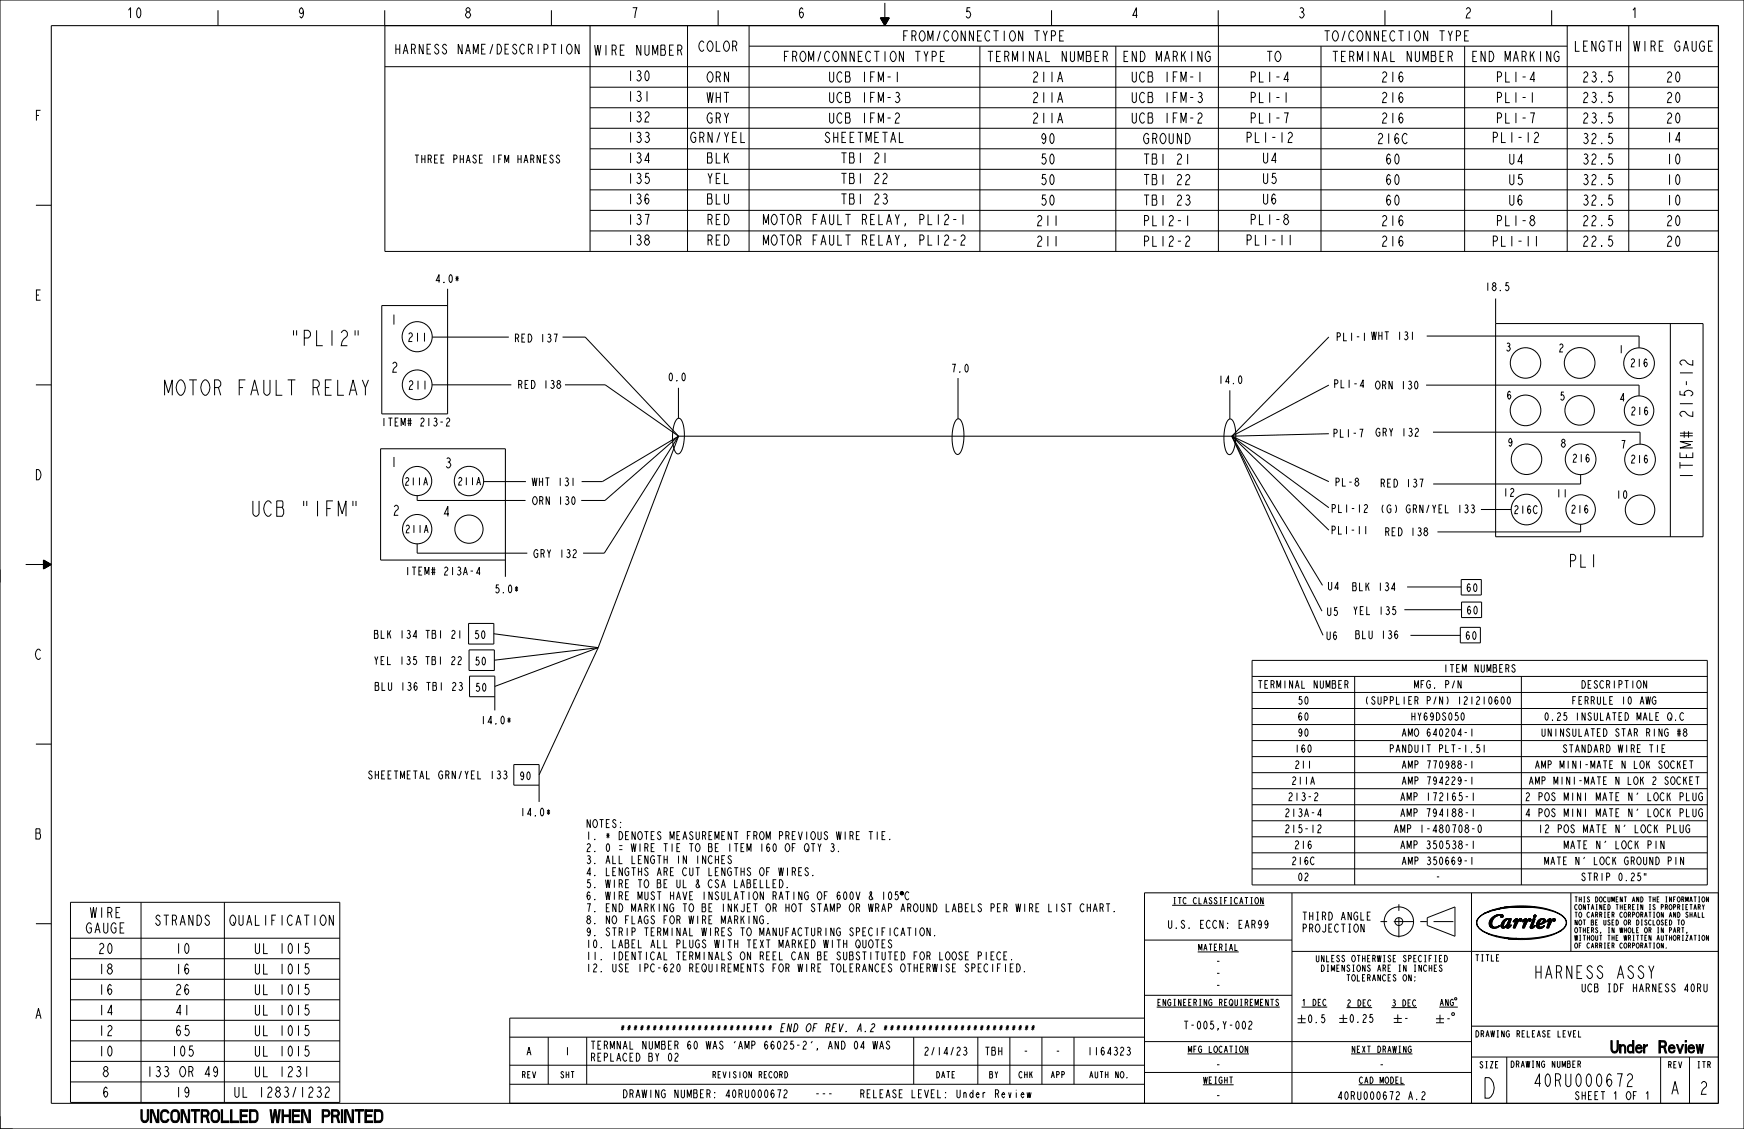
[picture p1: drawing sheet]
<svg xmlns="http://www.w3.org/2000/svg" width="864mm" height="559mm" viewBox="0 0 864 559" stroke-linecap="round" stroke-linejoin="round" font-family="sans-serif">
<path d="M684 456h37M693 448v17" fill="none" stroke="#000" stroke-width=".5" stroke-dasharray="3.3 3.3 9.8 3.3" stroke-linecap="butt"/>
<g fill="none" stroke="#000" stroke-width=".5">
<path d="M191 13h660v111h-660zM292 13v111M340 13v111M371 13v111M603 13v111M776 13v111M807 13v111M191 33h660M371 23h405M485 23v101M553 23v101M654 23v101"/>
<path d="M725 23v101M292 43h559M292 53h559M292 63h559M292 74h559M292 84h559M292 94h559M292 104h559M292 114h559M620 327h225v111h-225zM620 335h225M671 335v103"/>
<path d="M753 335v103M620 343h225M620 351h225M620 359h225M620 367h225M620 374h225M620 382h225M620 390h225M620 398h225M620 406h225M620 414h225M620 422h225"/>
<path d="M620 430h225M35 447h133v99h-133zM70 447v99M111 447v99M640 442v104M707 454l13-5v14l-13-5zM729 442v104M731 457l1 1zM732 458l1 2 5 3-4-2zM732 455l-1 2zM733 453l5-2-4 2-3 3zM735 452l3-1 5-1z"/>
<path d="M738 458h1zM738 451l5-2h6zM738 459h1zM738 455h1v3h-1zM738 459h2zM738 459h4h-2zM739 454h2l-2 1h-1zM739 454l3-1h2v1l-1-1h-2l-2 2v2v2h1l3-1-2 1h-2l-1-1v-2zM740 454l2-1zM740 453h2zM740 459l3-1-1 1zM740 453h4z"/>
<path d="M741 453h3zM742 453h2zM742 458h.1M742 453h1zM743 458h.1M743 449h17zM743 453l1 1zM743 458h2zM743 458h1zM743 459h2zM743 459h3h-2zM743 458l2-1z"/>
<path d="M744 459h1h-1zM745 456l1-1zM745 456l1-1-1 2-2 1zM745 456l1-1h2l-1 4 1-1-1 1h-1v-1l-1 1h-1l-1-1zM745 449l7-1 8 1zM745 455h1zM745 459l1-1zM745 455h1h1zM746 456l1-1-1 3-1 1v-1zM746 459h2h-1zM746 459h1zM747 457l1-1-1 3h-1v-1z"/>
<path d="M747 455h1l-1 1zM747 456l1-1-1 2zM747 459l1-1zM748 458h.1M749 456h1zM750 456h-1zM750 458l1-1-1 2h-1zM750 455h.1M750 455h1v2l2-2h1l-1 1h-1l-2 3h-1l1-4-1 1zM750 455h1zM750 455h1l-1 1zM750 456l1 1 1-2-1 2-1 1z"/>
<path d="M750 456h1v1zM751 455h.1M752 455h2zM752 455h1zM752 455h2l-1 1zM753 455h.1M753 456h.1M753 449a33 33 0 0 1 20 4 4 4 0 0 1 3 4 4 4 0 0 1-4 4 5 5 0 0 0 4-4 5 5 0 0 0-4-5 48 48 0 0 0-19-3zM754 456h1zM754 456h.1M754 456h1h-1zM754 458l2-1-1 2h-1z"/>
<path d="M754 455h1zM755 455h1v2l1-2h1v1h-1l-2 3h-1l1-4-1 1zM755 455h1zM755 455h1l-1 1zM755 456l1 1 1-2-1 2-2 1zM755 456h1v1zM756 455h2zM757 455h1zM757 455h1v1zM757 456h.1M758 459h2l-2 1zM758 459h1z"/>
<path d="M759 459l1-1zM759 455h1zM759 455h1l-2 3zM759 455h1l-1 4 1-1-2 2v-1zM759 455h.1M759 454l2-1-1 1zM760 453h1zM760 453h.1M760 458h.1M760 455l-1 4h-1zM761 458h1zM761 458l2-1z"/>
<path d="M761 458l1 1zM761 457h3zM761 459h1zM761 457l4-1-1 1zM761 457h1zM761 459h2zM761 457l1-1zM761 459h3zM761 459h3l-2 1zM761 456h2l-2 1zM761 456h2h-2zM762 456l1-1z"/>
<path d="M762 456l1-1-2 1zM762 456l2-1h1v2l-3 1 1 1 2-1-2 1-1 1-1-1v-2zM762 455h1zM762 455h2zM762 455h2l1 1h-1v-1zM763 455h1v1l-2 1zM763 455h1zM763 459l2-1zM764 456h1zM764 458h1zM765 458h.1M766 456h1z"/>
<path d="M766 456h1h-1zM766 458l2-1-1 2h-1zM766 455h1zM767 455h1v2l1-2h1v1h-1l-2 3h-1l1-4-1 1zM767 455h1zM767 455h1l-1 1zM767 456l1 1 1-2-1 2-2 1zM767 456h1v1zM768 455h2zM769 455h1zM769 455h1v1zM769 456h.1"/>
<path d="M778 442v29M35 464h133M35 475h133M567 465h73M640 471h211M736 462l5 2zM741 463l6 1h-2zM745 464h6zM747 465l11-1a40 40 0 0 0 15-3 47 47 0 0 1-26 4zM747 465l7-1zM35 485h133M35 495h133"/>
<path d="M567 493h73M35 505h133M35 515h133M252 513h315M271 513v24M291 513v24M452 513v24M484 513v24M500 513v24M516 513v24M532 513v24M567 516h162"/>
<path d="M567 504h-315v42h599v-104h-284v104M729 508h122M35 525h133M35 535h133M252 537h315M252 527h315M567 531h162M729 523h122M746 523v23M822 523v23M837 523v23"/>
<circle cx="693" cy="456" r="7"/>
<circle cx="693" cy="456" r="1.9"/>
<circle cx="760" cy="454" r=".7"/>
</g>
<g fill="none" stroke="#000" stroke-width=".51">
<path d="M0 0h864v559h-864zM25 13h826v533h-826zM108 5v8M190 5v8M273 5v8M356 5v8M436 9h4l-2 4M436 9l2 4M436 9h4M436 9l2 3 2-3M436 9h4l-2 3-1-3M437 9h2l-1 3"/>
<path d="M437 9l1 2M437 10h2M438 10h1l-1 1M438 10v1M438 10h.1M438 1v12M439 10l-1 1-1-1M521 5v8M603 5v8M686 5v8M768 5v8M18 102h7"/>
<path d="M222 143v62h-33v-54h33M741 148v118h102v-106h-102M214 167h38M279 167h11l46 49M658 167l-48 49M706 166h106v6M827 160v106M18 190h7M214 190h39M280 190h20l36 26M336 192v15M474 187v20"/>
<path d="M609 193v14M658 191l-48 25M706 191h106v5M335 208l1-1 2 1 1 6-1 8-1 2-1 1-2-2-1-5 1-7zM336 216l-40 105M336 216l-37 58h-10M336 216l-36 32h-12M336 216l-38 22h-10M336 216h274M474 208l1-1 1 1 1 6v8l-2 2-1 1-2-2-1-5 1-6zM608 208l1-1 2 1 1 7-1 7-1 2-1 1-2-2-1-5 1-6zM610 216l48 22"/>
<path d="M610 216l48 35M610 216l48 46M610 216l45 74M610 216l45 86M610 216l45 98M658 215l-48 1M710 214h102v6M239 238h21M783 235v5h-73M207 245v3h53M733 252h15M783 260v3h-71"/>
<path d="M13 279h12M22 277l3 2-3 3zM22 277l3 2-3 2M22 278v3M22 278l3 1M22 278v3l3-2M22 278l2 1-2 2M22 278l2 1-2 1M22 279v1l2-1M22 279h1l-1 1M23 279v1v-1M23 279h.1"/>
<path d="M207 269v5h54M250 277h-62v-55h62v64M697 291h27M724 287h10v8h-10zM724 298h10v8h-10zM232 309h13v10h-13zM245 314l51 7M695 302h29M698 314h25M723 311h10v7h-10zM232 322h13v10h-13zM296 321l-29 63"/>
<path d="M296 321l-51 19M296 321l-51 6M245 345h-12v-10h12v17M18 368h7M267 389h-13v-11h13v19M18 457h7"/>
<circle cx="207" cy="167" r="7"/>
<circle cx="755" cy="180" r="8"/>
<circle cx="782" cy="180" r="8"/>
<circle cx="812" cy="180" r="8"/>
<circle cx="207" cy="190" r="7"/>
<circle cx="755" cy="203" r="8"/>
<circle cx="782" cy="203" r="7"/>
<circle cx="812" cy="203" r="7"/>
<circle cx="207" cy="238" r="7"/>
<circle cx="232" cy="238" r="7"/>
<circle cx="756" cy="227" r="8"/>
<circle cx="783" cy="227" r="8"/>
<circle cx="812" cy="227" r="8"/>
<circle cx="756" cy="252" r="8"/>
<circle cx="783" cy="252" r="7"/>
<circle cx="812" cy="252" r="7"/>
<circle cx="207" cy="262" r="7"/>
<circle cx="232" cy="262" r="7"/>
</g>
<g fill="#000">
<path d="M731 457l1 1zM732 455l-1 2zM732 458l1 2 5 3-4-2zM733 453l5-2-4 2-3 3zM738 458h1zM738 459h1zM738 455h1v3h-1zM738 459h2zM738 459h4h-2zM739 454h2l-2 1h-1zM735 452l3-1 5-1zM740 454l2-1z"/>
<path d="M740 453h2zM740 459l3-1-1 1zM742 453h2zM742 453h1zM741 453h3zM740 453h4zM743 453l1 1zM743 458h1zM743 458h2zM743 458l2-1zM743 459h2zM743 459h3h-2z"/>
<path d="M744 459h1h-1zM745 459l1-1zM745 456l1-1-1 2-2 1zM745 456l1-1zM745 455h1zM745 455h1h1zM738 451l5-2h6zM746 459h1zM746 459h2h-1zM747 455h1l-1 1zM747 457l1-1-1 3h-1v-1zM747 459l1-1z"/>
<path d="M747 456l1-1-1 2zM749 456h1zM750 456h-1zM743 449h17zM750 458l1-1-1 2h-1zM750 456h1v1zM750 455h1zM750 455h1l-1 1zM750 456l1 1 1-2-1 2-1 1zM752 455h2zM752 455h2l-1 1zM752 455h1z"/>
<path d="M753 449a33 33 0 0 1 20 4 4 4 0 0 1 3 4 4 4 0 0 1-4 4 5 5 0 0 0 4-4 5 5 0 0 0-4-5 48 48 0 0 0-19-3zM745 449l7-1 8 1zM754 456h1zM754 456h1h-1zM754 455h1zM754 458l2-1-1 2h-1zM755 455h1zM755 456h1v1zM755 455h1l-1 1zM755 456l1 1 1-2-1 2-2 1zM756 455h2zM757 455h1v1z"/>
<path d="M757 455h1zM758 459h1zM758 459h2l-2 1zM760 455l-1 4h-1zM759 455h1zM759 455h1l-2 3zM759 459l1-1zM760 453h1zM759 454l2-1-1 1zM761 458h1zM761 458l2-1zM761 458l1 1z"/>
<path d="M761 459h1zM761 457h1zM761 457l1-1zM761 456h2l-2 1zM761 459h2zM761 456h2h-2zM762 456l1-1-2 1zM761 459h3zM762 456l1-1zM762 455h1zM761 457h3zM762 455h2z"/>
<path d="M763 455h1zM761 459h3l-2 1zM762 455h2l1 1h-1v-1zM763 459l2-1zM764 458h1zM761 457l4-1-1 1zM764 456h1zM766 456h1zM766 456h1h-1zM766 455h1zM766 458l2-1-1 2h-1zM767 455h1z"/>
<path d="M767 456h1v1zM767 455h1l-1 1zM767 456l1 1 1-2-1 2-2 1zM768 455h2zM769 455h1v1zM769 455h1zM736 462l5 2zM741 463l6 1h-2zM745 464h6zM747 465l7-1zM747 465l11-1a40 40 0 0 0 15-3 47 47 0 0 1-26 4z"/>
</g>
<!-- layer: 0 -->
<path d="M0 282v6M0 552v7h6" fill="none" stroke="#000" stroke-width=".51"/>
<!-- layer: NOTES3D -->
<g fill="none" stroke="#000" stroke-width=".5">
<path d="M441 416h.1M390 439h.1M403 433h.1M415 422h.1M380 457h.1M445 441h-1l-1 2h1a1.3 1.3 0 0 1 1 1 1.3 1.3 0 0 1-1 1h-1M527 448l-1-1a1.6 1.6 0 0 0 0 2 1.6 1.6 0 0 0 1 1v1l-2-1M529 447h2M530 447v4M580 448h46M833 456v-1a1.2 1.2 0 0 1 1 2 1.2 1.2 0 0 1-1 1zM843 452v2h1"/>
<path d="M844 448l-1 1M846 444v2l-1-2v2M442 466l-1-1a1.6 1.6 0 0 0-1 2 1.6 1.6 0 0 0 2 1l-1 1-1-1M463 463h.1M497 473h1M499 471h-2v4h2M501 475h.1M503 477a2 2 0 0 1 2 2 2 2 0 0 1-2 2zM593 471h20M835 462h.1M846 463v2l-1-2v2M507 481h.1"/>
<path d="M573 498h61M645 498h12M667 499h12M689 499h13M713 498h9M713 498l1-3 1 3M713 497h1M717 495v3l-1-3v3M720 495h-1a1.5 1.5 0 0 0-1 1 1.5 1.5 0 0 0 2 2v-2h-1M721 494v1h-1zM441 516l-1-1a1.6 1.6 0 0 0-1 2 1.6 1.6 0 0 0 2 1l-1 1-1-1M643 504h4"/>
<path d="M643 506h4M645 502v4M663 504h4M663 506h4M665 502v4M690 504h4M690 506h4M692 502v4M711 504h4M711 506h4M713 502v4M719 501l1 1v1l-1-1z"/>
<path d="M588 522h30M596 537h15M669 522h30M673 537h23"/>
</g>
<text font-size="13.2" x="733" y="544">D</text>
<g font-size="9.9">
<text x="143" y="171">&quot;PL12&quot;</text>
<text x="80" y="196">MOTOR FAULT RELAY</text>
<text x="124" y="256">UCB &quot;IFM&quot;</text>
</g>
<g font-size="8.3">
<text x="838" y="238" transform="rotate(-90 838 238)">ITEM# 215-12</text>
<text x="776" y="281">PL1</text>
<text x="760" y="484">HARNESS ASSY</text>
<text x="759" y="538">40RU000672</text>
<text x="827" y="542">A</text>
<text x="841" y="542">2</text>
<text x="70" y="556">UNCONTROLLED WHEN PRINTED</text>
</g>
<text font-size="7.9" x="787" y="521">Under Review</text>
<g font-size="6.6">
<text x="63" y="9">10</text>
<text x="147" y="9">9</text>
<text x="230" y="9">8</text>
<text x="312" y="9">7</text>
<text x="395" y="9">6</text>
<text x="477" y="9">5</text>
<text x="560" y="9">4</text>
<text x="643" y="9">3</text>
<text x="725" y="9">2</text>
<text x="808" y="9">1</text>
<text x="448" y="20">FROM/CONNECTION TYPE</text>
<text x="656" y="20">TO/CONNECTION TYPE</text>
<text x="295" y="27">WIRE NUMBER</text>
<text x="346" y="25">COLOR</text>
<text x="779" y="25">LENGTH</text>
<text x="809" y="25">WIRE GAUGE</text>
<text x="388" y="30">FROM/CONNECTION TYPE</text>
<text x="489" y="30">TERMINAL NUMBER</text>
<text x="556" y="30">END MARKING</text>
<text x="627" y="30">TO</text>
<text x="660" y="30">TERMINAL NUMBER</text>
<text x="729" y="30">END MARKING</text>
<text x="310" y="40">130</text>
<text x="350" y="41">ORN</text>
<text x="410" y="41">UCB IFM-1</text>
<text x="511" y="41">211A</text>
<text x="560" y="41">UCB IFM-1</text>
<text x="619" y="41">PL1-4</text>
<text x="684" y="41">216</text>
<text x="741" y="41">PL1-4</text>
<text x="783" y="41">23.5</text>
<text x="825" y="41">20</text>
<text x="310" y="50">131</text>
<text x="350" y="51">WHT</text>
<text x="410" y="51">UCB IFM-3</text>
<text x="511" y="51">211A</text>
<text x="560" y="51">UCB IFM-3</text>
<text x="619" y="51">PL1-1</text>
<text x="684" y="51">216</text>
<text x="741" y="51">PL1-1</text>
<text x="783" y="51">23.5</text>
<text x="825" y="51">20</text>
<text x="17" y="60">F</text>
<text x="310" y="60">132</text>
<text x="350" y="61">GRY</text>
<text x="410" y="61">UCB IFM-2</text>
<text x="511" y="61">211A</text>
<text x="560" y="61">UCB IFM-2</text>
<text x="619" y="61">PL1-7</text>
<text x="684" y="61">216</text>
<text x="741" y="61">PL1-7</text>
<text x="783" y="61">23.5</text>
<text x="825" y="61">20</text>
<text x="310" y="71">133</text>
<text x="342" y="71">GRN/YEL</text>
<text x="408" y="71">SHEETMETAL</text>
<text x="515" y="71">90</text>
<text x="566" y="71">GROUND</text>
<text x="617" y="71">PL1-12</text>
<text x="682" y="71">216C</text>
<text x="739" y="71">PL1-12</text>
<text x="783" y="71">32.5</text>
<text x="825" y="71">14</text>
<text x="310" y="81">134</text>
<text x="350" y="81">BLK</text>
<text x="416" y="81">TB1 21</text>
<text x="515" y="81">50</text>
<text x="566" y="81">TB1 21</text>
<text x="625" y="81">U4</text>
<text x="686" y="81">60</text>
<text x="747" y="81">U4</text>
<text x="783" y="81">32.5</text>
<text x="825" y="81">10</text>
<text x="310" y="91">135</text>
<text x="350" y="91">YEL</text>
<text x="416" y="91">TB1 22</text>
<text x="515" y="91">50</text>
<text x="566" y="91">TB1 22</text>
<text x="625" y="91">U5</text>
<text x="686" y="91">60</text>
<text x="747" y="91">U5</text>
<text x="783" y="91">32.5</text>
<text x="825" y="91">10</text>
<text x="310" y="101">136</text>
<text x="350" y="101">BLU</text>
<text x="416" y="101">TB1 23</text>
<text x="515" y="102">50</text>
<text x="566" y="102">TB1 23</text>
<text x="625" y="101">U6</text>
<text x="686" y="102">60</text>
<text x="747" y="102">U6</text>
<text x="783" y="102">32.5</text>
<text x="825" y="102">10</text>
<text x="310" y="111">137</text>
<text x="350" y="111">RED</text>
<text x="379" y="111">MOTOR FAULT RELAY, PL12-1</text>
<text x="513" y="112">211</text>
<text x="566" y="112">PL12-1</text>
<text x="619" y="111">PL1-8</text>
<text x="684" y="112">216</text>
<text x="741" y="112">PL1-8</text>
<text x="783" y="112">22.5</text>
<text x="825" y="112">20</text>
<text x="310" y="121">138</text>
<text x="350" y="121">RED</text>
<text x="379" y="121">MOTOR FAULT RELAY, PL12-2</text>
<text x="513" y="122">211</text>
<text x="566" y="122">PL12-2</text>
<text x="617" y="121">PL1-11</text>
<text x="684" y="122">216</text>
<text x="739" y="122">PL1-11</text>
<text x="783" y="122">22.5</text>
<text x="825" y="122">20</text>
<text x="17" y="149">E</text>
<text x="17" y="237">D</text>
<text x="17" y="326">C</text>
<text x="17" y="415">B</text>
<text x="44" y="454">WIRE</text>
<text x="42" y="462">GAUGE</text>
<text x="77" y="458">STRANDS</text>
<text x="114" y="458">QUALIFICATION</text>
<text x="48" y="472">20</text>
<text x="87" y="472">10</text>
<text x="126" y="472">UL 1015</text>
<text x="48" y="482">18</text>
<text x="87" y="482">16</text>
<text x="126" y="482">UL 1015</text>
<text x="48" y="492">16</text>
<text x="87" y="492">26</text>
<text x="126" y="492">UL 1015</text>
<text x="48" y="502">14</text>
<text x="87" y="502">41</text>
<text x="126" y="502">UL 1015</text>
<text x="17" y="504">A</text>
<text x="48" y="513">12</text>
<text x="87" y="513">65</text>
<text x="126" y="513">UL 1015</text>
<text x="48" y="523">10</text>
<text x="85" y="523">105</text>
<text x="126" y="523">UL 1015</text>
<text x="50" y="533">8</text>
<text x="73" y="533">133 OR 49</text>
<text x="126" y="533">UL 1231</text>
<text x="50" y="543">6</text>
<text x="87" y="543">19</text>
<text x="116" y="543">UL 1283/1232</text>
</g>
<g font-size="6.4">
<text x="193" y="161">1</text>
<text x="193" y="184">2</text>
<text x="193" y="231">1</text>
<text x="220" y="232">3</text>
<text x="194" y="255">2</text>
<text x="219" y="256">4</text>
</g>
<text font-size="6.3" x="196" y="27">HARNESS NAME/DESCRIPTION</text>
<g font-size="5.6">
<text x="202" y="169">211</text>
<text x="202" y="193">211</text>
</g>
<text font-size="5.5" x="446" y="445">°C</text>
<g font-size="5.2">
<text x="206" y="81">THREE PHASE IFM HARNESS</text>
<text x="215" y="140">4.0*</text>
<text x="735" y="144">18.5</text>
<text x="254" y="169">RED 137</text>
<text x="661" y="169">PL1-1</text>
<text x="679" y="168">WHT 131</text>
<text x="745" y="174">3</text>
<text x="772" y="174">2</text>
<text x="801" y="175">1</text>
<text x="471" y="184">7.0</text>
<text x="807" y="182">216</text>
<text x="331" y="189">0.0</text>
<text x="603" y="190">14.0</text>
<text x="660" y="192">PL1-4</text>
<text x="256" y="192">RED 138</text>
<text x="681" y="193">ORN 130</text>
<text x="746" y="198">6</text>
<text x="772" y="198">5</text>
<text x="802" y="199">4</text>
<text x="807" y="205">216</text>
<text x="189" y="211">ITEM# 213-2</text>
<text x="681" y="216">GRY 132</text>
<text x="660" y="216">PL1-7</text>
<text x="746" y="221">9</text>
<text x="773" y="221">8</text>
<text x="802" y="222">7</text>
<text x="778" y="229">216</text>
<text x="807" y="229">216</text>
<text x="263" y="240">WHT 131</text>
<text x="661" y="241">PL-8</text>
<text x="683" y="241">RED 137</text>
<text x="744" y="246">12</text>
<text x="263" y="250">ORN 130</text>
<text x="770" y="246">11</text>
<text x="800" y="247">10</text>
<text x="659" y="254">PL1-12</text>
<text x="683" y="254">(G) GRN/YEL 133</text>
<text x="749" y="254">216C</text>
<text x="778" y="254">216</text>
<text x="659" y="264">PL1-11</text>
<text x="685" y="265">RED 138</text>
<text x="264" y="276">GRY 132</text>
<text x="200" y="285">ITEM# 213A-4</text>
<text x="245" y="293">5.0*</text>
<text x="657" y="292">U4</text>
<text x="669" y="292">BLK 134</text>
<text x="726" y="293">60</text>
<text x="657" y="305">U5</text>
<text x="670" y="304">YEL 135</text>
<text x="726" y="304">60</text>
<text x="185" y="316">BLK 134 TB1 21</text>
<text x="235" y="316">50</text>
<text x="656" y="317">U6</text>
<text x="671" y="316">BLU 136</text>
<text x="725" y="317">60</text>
<text x="185" y="329">YEL 135 TB1 22</text>
<text x="235" y="329">50</text>
<text x="185" y="342">BLU 136 TB1 23</text>
<text x="235" y="342">50</text>
<text x="238" y="358">14.0*</text>
<text x="182" y="386">SHEETMETAL GRN/YEL 133</text>
<text x="257" y="386">90</text>
<text x="638" y="396">213-2</text>
<text x="694" y="396">AMP 172165-1</text>
<text x="756" y="396">2 POS MINI MATE N' LOCK PLUG</text>
<text x="257" y="404">14.0*</text>
<text x="636" y="404">213A-4</text>
<text x="694" y="404">AMP 794188-1</text>
<text x="756" y="404">4 POS MINI MATE N' LOCK PLUG</text>
<text x="290" y="410">NOTES:</text>
<text x="636" y="412">215-12</text>
<text x="690" y="412">AMP 1-480708-0</text>
<text x="762" y="412">12 POS MATE N' LOCK PLUG</text>
<text x="290" y="416">1. * DENOTES MEASUREMENT FROM PREVIOUS WIRE TIE.</text>
<text x="290" y="422">2. 0 = WIRE TIE TO BE ITEM 160 OF QTY 3.</text>
<text x="641" y="420">216</text>
<text x="694" y="420">AMP 350538-1</text>
<text x="775" y="420">MATE N' LOCK PIN</text>
<text x="290" y="427">3. ALL LENGTH IN INCHES</text>
<text x="290" y="433">4. LENGTHS ARE CUT LENGTHS OF WIRES.</text>
<text x="290" y="439">5. WIRE TO BE UL &amp; CSA LABELLED.</text>
<text x="290" y="445">6. WIRE MUST HAVE INSULATION RATING OF 600V &amp; 105</text>
<text x="290" y="451">7. END MARKING TO BE INKJET OR HOT STAMP OR WRAP AROUND LABELS PER WIRE LIST</text>
<text x="534" y="451">CHART.</text>
<text x="644" y="455">THIRD ANGLE</text>
<text x="290" y="457">8. NO FLAGS FOR WIRE MARKING.</text>
<text x="578" y="459">U.S. ECCN:</text>
<text x="613" y="459">EAR99</text>
<text x="644" y="461">PROJECTION</text>
<text x="290" y="463">9. STRIP TERMINAL WIRES TO MANUFACTURING SPECIFICATION.</text>
<text x="290" y="469">10. LABEL ALL PLUGS WITH TEXT MARKED WITH QUOTES</text>
<text x="290" y="475">11. IDENTICAL TERMINALS ON REEL CAN BE SUBSTITUTED FOR LOOSE PIECE.</text>
<text x="602" y="478">-</text>
<text x="290" y="481">12. USE IPC-620 REQUIREMENTS FOR WIRE TOLERANCES OTHERWISE SPECIFIED.</text>
<text x="602" y="484">-</text>
<text x="602" y="490">-</text>
<text x="784" y="491">UCB IDF HARNESS 40RU</text>
<text x="586" y="509">T-005,Y-002</text>
<text x="647" y="506">0.5</text>
<text x="668" y="506">0.25</text>
<text x="695" y="506">-</text>
<text x="716" y="506">-</text>
<text x="308" y="511">************************ END OF REV.</text>
<text x="424" y="511">A.2</text>
<text x="437" y="511">************************</text>
<text x="292" y="519">TERMNAL NUMBER 60 WAS 'AMP 66025-2', AND 04 WAS</text>
<text x="260" y="522">A</text>
<text x="279" y="522">1</text>
<text x="292" y="525">REPLACED BY 02</text>
<text x="457" y="522">2/14/23</text>
<text x="487" y="522">TBH</text>
<text x="506" y="522">-</text>
<text x="522" y="522">-</text>
<text x="538" y="522">1164323</text>
<text x="602" y="529">-</text>
<text x="683" y="529">-</text>
<text x="309" y="543">DRAWING NUMBER:</text>
<text x="359" y="543">40RU000672</text>
<text x="403" y="543">---</text>
<text x="426" y="543">RELEASE LEVEL:</text>
<text x="474" y="543">Under Review</text>
<text x="602" y="544">-</text>
<text x="662" y="544">40RU000672</text>
<text x="697" y="544">A.2</text>
<text x="780" y="544">SHEET 1 OF 1</text>
</g>
<g font-size="5">
<text x="200" y="240">211A</text>
<text x="226" y="240">211A</text>
<text x="200" y="264">211A</text>
<text x="715" y="333">ITEM NUMBERS</text>
<text x="623" y="341">TERMINAL NUMBER</text>
<text x="700" y="341">MFG. P/N</text>
<text x="783" y="341">DESCRIPTION</text>
<text x="642" y="349">50</text>
<text x="676" y="349">(SUPPLIER P/N) 121210600</text>
<text x="779" y="349">FERRULE 10 AWG</text>
<text x="642" y="357">60</text>
<text x="699" y="357">HY69DS050</text>
<text x="765" y="357">0.25 INSULATED MALE Q.C</text>
<text x="642" y="364">90</text>
<text x="694" y="364">AMO 640204-1</text>
<text x="764" y="364">UNINSULATED STAR RING #8</text>
<text x="641" y="372">160</text>
<text x="688" y="372">PANDUIT PLT-1.5I</text>
<text x="774" y="372">STANDARD WIRE TIE</text>
<text x="641" y="380">211</text>
<text x="694" y="380">AMP 770988-1</text>
<text x="761" y="380">AMP MINI-MATE N LOK SOCKET</text>
<text x="639" y="388">211A</text>
<text x="694" y="388">AMP 794229-1</text>
<text x="758" y="388">AMP MINI-MATE N LOK 2 SOCKET</text>
<text x="639" y="428">216C</text>
<text x="694" y="428">AMP 350669-1</text>
<text x="765" y="428">MATE N' LOCK GROUND PIN</text>
<text x="642" y="436">02</text>
<text x="711" y="436">-</text>
<text x="783" y="436">STRIP 0.25&quot;</text>
</g>
<g font-size="4.1">
<text x="581" y="447">ITC CLASSIFICATION</text>
<text x="593" y="470">MATERIAL</text>
<text x="652" y="476">UNLESS OTHERWISE SPECIFIED</text>
<text x="730" y="476">TITLE</text>
<text x="654" y="481">DIMENSIONS ARE IN INCHES</text>
<text x="667" y="486">TOLERANCES ON:</text>
<text x="574" y="498">ENGINEERING REQUIREMENTS</text>
<text x="645" y="498">1 DEC</text>
<text x="667" y="498">2 DEC</text>
<text x="689" y="498">3 DEC</text>
<text x="730" y="513">DRAWING RELEASE LEVEL</text>
<text x="588" y="521">MFG LOCATION</text>
<text x="669" y="521">NEXT DRAWING</text>
<text x="258" y="534">REV</text>
<text x="277" y="534">SHT</text>
<text x="353" y="534">REVISION RECORD</text>
<text x="463" y="534">DATE</text>
<text x="490" y="534">BY</text>
<text x="504" y="534">CHK</text>
<text x="520" y="534">APP</text>
<text x="539" y="534">AUTH NO.</text>
<text x="732" y="529">SIZE</text>
<text x="748" y="528">DRAWING NUMBER</text>
<text x="826" y="529">REV</text>
<text x="840" y="529">ITR</text>
<text x="596" y="536">WEIGHT</text>
<text x="673" y="536">CAD MODEL</text>
</g>
<g font-size="3.3">
<text x="779" y="446">THIS DOCUMENT AND THE INFORMATION</text>
<text x="779" y="450">CONTAINED THEREIN IS PROPRIETARY</text>
<text x="779" y="454">TO CARRIER CORPORATION AND SHALL</text>
<text x="779" y="458">NOT BE USED OR DISCLOSED TO</text>
<text x="779" y="462">OTHERS, IN WHOLE OR IN PART,</text>
<text x="779" y="465">WITHOUT THE WRITTEN AUTHORIZATION</text>
<text x="779" y="469">OF CARRIER CORPORATION.</text>
</g>
</svg>
